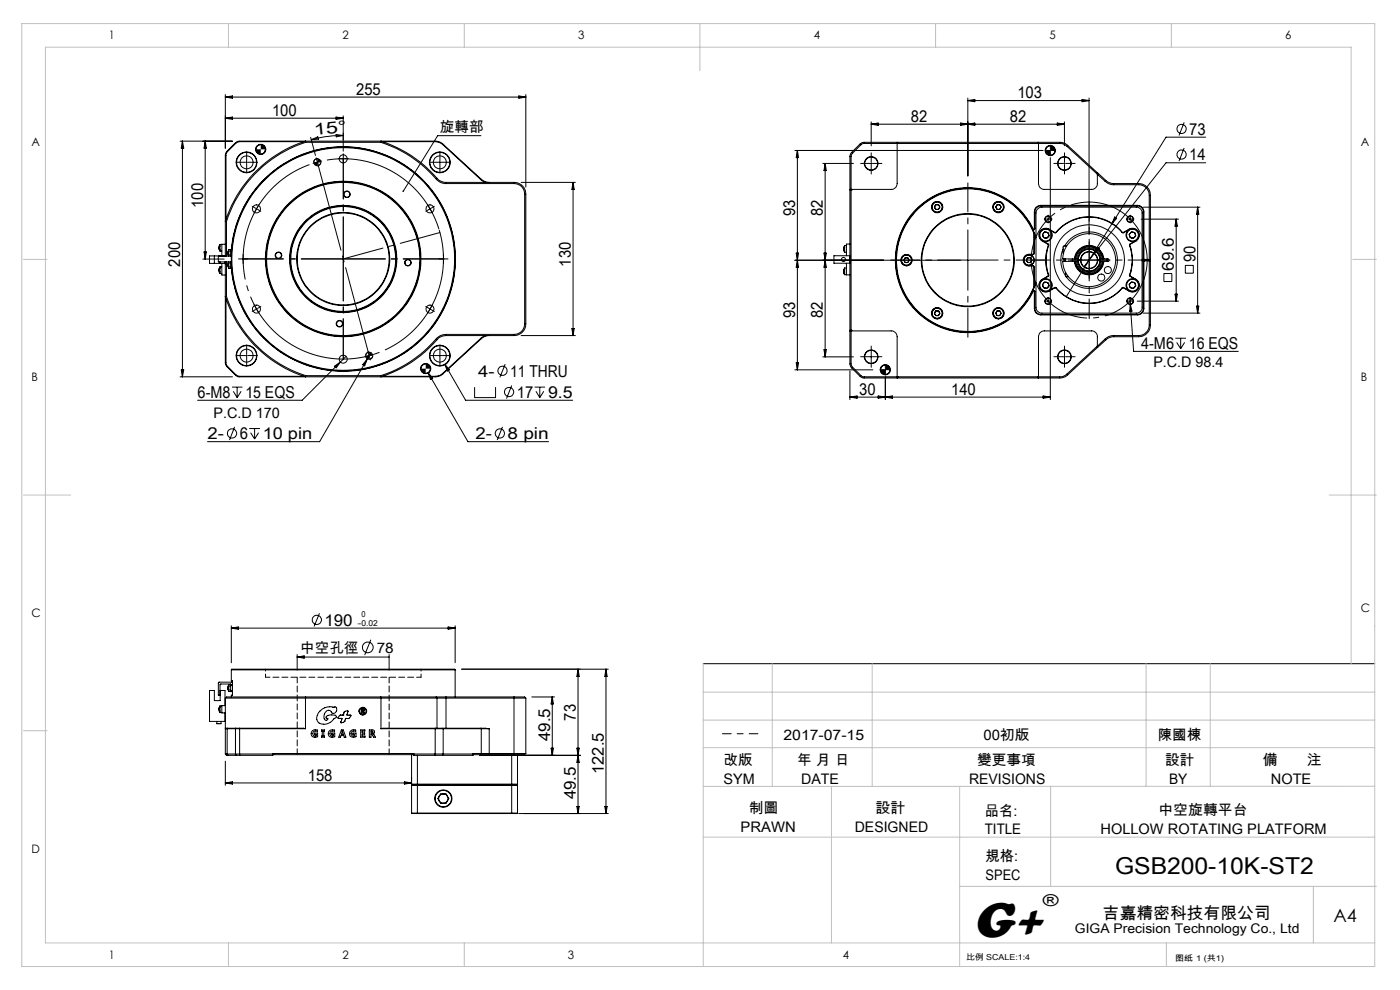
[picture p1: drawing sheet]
<svg xmlns="http://www.w3.org/2000/svg" width="297mm" height="210mm" viewBox="0 0 297 210" stroke-linecap="round" stroke-linejoin="round" font-family="sans-serif">
<g fill="none" stroke="#000" stroke-width=".21">
<path d="M38.2 29.9h11.1M38.7 29.9v50M38.7 29.9l.3 1.5h-.5zM43.5 29.9l.3 1.5h-.5zM43.5 29.9v25.1M47.8 25.1h25M47.8 25.1l1.5-.3v.5zM47.8 20.1v11.4M47.8 20.6l1.5-.3v.5zM47.8 20.6h63.7M52.2 34.4h.2M52.3 34.3v.3"/>
<path d="M55.3 30.7h-.1a1.04 1.04 0 0 0-.9 1M56.3 31.7a1.02 1.02 0 0 1-1 1M64.4 30h-13.6l-.8 .4-1.8 1.8-.3 .5v13.9M64.8 30.2a26.2 26.2 0 0 0-16.8 16.8M64.8 30.2v-.3a26.4 26.4 0 0 0-17 17l.2 .1M64.8 30.2h16M65.9 29.1l1 3.9M66 29.6l1.4-.6 .2 .5zM67.3 34.3v.2M67.3 33.6a.72 .72 0 0 0-.7 .8M67.4 34.4l-.2 .1M68.1 34.4v.1a.73 .73 0 0 1-.8 .7"/>
<path d="M71.3 28.5l1.5 .2-1.5 .3zM71.3 24.8l1.5 .3-1.5 .2zM72.7 33.7h.2M72.8 24.6v7.5M72.8 28.7a26.7 26.7 0 0 0-6.8 .9M72.8 33.6v.2M80.8 30.2a27.5 27.5 0 0 1 12.2 8.2l1.3 .5h14.7a2.23 2.23 0 0 1 2.3 2.3v27.5a2.23 2.23 0 0 1-2.3 2.2h-14.4a2.65 2.65 0 0 0-2.1 1 26 26 0 0 1-11.7 7.8M80.8 30.2v-.3a27.1 27.1 0 0 1 12.3 8.3l1.2 .5h14.7a2.47 2.47 0 0 1 2.5 2.5v27.5a2.47 2.47 0 0 1-2.5 2.5h-14.4a2.61 2.61 0 0 0-1.9 .9 26.1 26.1 0 0 1-11.9 7.8v-.2M81.2 30h11.1l.9 .2 .7 .5 8.1 7.4 1 .6M93.2 34.4h.3M93.3 34.3v.3M102 28.8h-9.1l-7.4 11.8"/>
<path d="M103.8 38.7a2.48 2.48 0 0 1-1.7-.7l-8.1-7.4a2.48 2.48 0 0 0-1.7-.7h-41.6l-.5 .2-2.1 2.1-.3 .6v21.5M110.1 20.3l1.4 .3-1.4 .2zM110.6 38.7h11.5M111.5 20.1v19.6M121.6 38.7v32.5M121.6 38.7l.2 1.5h-.5zM168.6 31.9h52.7M169.2 31.9v46.5M169.2 31.9l.2 1.5h-.5zM174.6 34.7h6.4M175 34.7v41M175 34.7l.3 1.5h-.5z"/>
<path d="M184.7 34.7h.2M184.8 25.9v5M184.8 34.6v.2M184.8 26.3h41M184.8 26.3l1.5-.2v.5zM190.3 30.2h30M190.3 30.2v8.7a1.26 1.26 0 0 1-1.2 1.3h-8.8M190.3 30.2h-7.1l-.7 .3-1.9 1.9-.3 .7v7.1M190.4 30.4h-7.3l-.4 .2-1.9 2-.2 .5v7.2M190.4 30.4h34.4a2.07 2.07 0 0 1 1.5 .6l6.5 6M190.4 30.4h.1M203.8 26.1l1.5 .2-1.5 .3z"/>
<path d="M205.3 20.8v16.5M205.3 21.3h25.7M205.3 21.3l1.5-.2v.5zM205.3 26.3l1.5-.2v.5zM220.3 30.2v8.7a1.21 1.21 0 0 0 1.2 1.3h10.1a1.21 1.21 0 0 0 1.2-1.3v-2.3M220.3 30.2h4.5a2.48 2.48 0 0 1 1.7 .7l6.3 5.7M222.7 31.9h.2M222.8 30.9h-.1a.96 .96 0 0 0-.9 1M222.8 31.8v.3M222.8 33.4v51.4M223.8 31.9a1.02 1.02 0 0 1-1 1M224.3 26.1l1.5 .2-1.5 .3z"/>
<path d="M225.7 34.7h.2M225.8 25.9v5M225.8 34.6v.2M229.6 21.1l1.4 .2-1.4 .3zM231 20.8v29M232.8 36.6l1.8 1.7a2.48 2.48 0 0 0 1.7 .6h5.2a2.53 2.53 0 0 1 2.6 2.5v27.5a2.53 2.53 0 0 1-2.6 2.5h-5.2a2.48 2.48 0 0 0-1.7 .7l-1.8 1.6M232.8 37l1.6 1.4a2.63 2.63 0 0 0 1.9 .8h5.2a2.29 2.29 0 0 1 2.3 2.2v13.6M251.2 31.4l-1.1 2.8M251.2 26l-1.1 2.7M255.8 34.5h-8.4l-17.4 22M255.8 29.1h-8.4l-11.5 18.3M43 55h4.6"/>
<path d="M43.3 53.4h.5l-.3 1.6zM45.5 54.3v1.6M46.5 52.9l.2 .4M46.5 57.7l.2 .3M46.5 52.9h.1M46.5 52.2v.7M46.5 52.2h.1M46.5 57.7h.1M46.5 57v.7M46.5 57h.1M46.5 54.3h-.2v1.3h2.8M46.7 51.8l-.2 .4"/>
<path d="M46.7 56.6l-.2 .4M46.7 51.8v1.5M46.7 56.6v1.4M46.7 58h.4M46.7 51.8h.4M46.7 53.3h.4M46.7 56.6h.4M46.7 54.3h.1M46.7 55.6v.3M47.1 55.9v2.4h.7M47.7 55.6l.1 .3M47.8 55.6v21.4l.3 .7 2.2 2.2h42a2.48 2.48 0 0 0 1.7-.6l8.1-7.4a2.48 2.48 0 0 1 1.7-.7"/>
<path d="M47.8 54.2l-.1 .1M47.8 51.8h-.7v2.5M48 47v7.3M48 55.6v7.3M48.4 56.5l.1 .4M48.4 55.8l.1-.2v1.3M48.4 54h.1M48.4 53.3v.7M48.4 53.3h.1M48.4 56.5h.1M48.4 55.8v.7M48.4 55.8h.1"/>
<path d="M48.5 53v1.3l-.1-.3M48.5 53l-.1 .3M48.5 53h.4M48.9 56.8l-.4 .1M48.9 53v1.3M48.9 55.6v1.2M48.9 53h.2M48.9 56.8h.2M49.1 53a23.8 23.8 0 0 1 36.2-18.4 23.8 23.8 0 0 1 0 40.6 23.8 23.8 0 0 1-36.2-18.4M49.1 54.3h-4.7v1.6h3.3M49.1 52.8h.1M49.1 57h.1"/>
<path d="M49.1 52.3h.1M49.1 57.6h.1M51.4 55h.3M51.6 54.8v.3M54.3 44.3l.2 .1M54.5 44.2l-.2 .2M72.7 55h.2M72.8 54.8v.3M91.2 44.2v.1M91.2 44.3l-.1 .1M91.2 44.3l.1 .1M91.3 44.3h-.1"/>
<path d="M93.9 55h.3M94.1 54.8v.3M168.6 55.2h35.2M168.9 53.7h.5l-.2 1.5zM169.2 55.2l.2 1.5h-.5zM174.8 53.7h.5l-.3 1.5zM175 55.2l.3 1.5h-.5zM179 57.9l.2 .4M179 53.2l.2 .3M179 57.2h.1M179 57.9h.1M179 57.2v.7"/>
<path d="M179 52.4h.1M179 53.2h.1M179 52.4v.8M179.2 56.9l-.2 .3M179.2 52.1l-.2 .3M179.2 56.9v1.4M179.2 52.1v1.4M179.2 56.9h.4M179.2 58.3h1.1M179.2 52.1h.4M179.2 53.5h.4M179.6 55.8v2.5"/>
<path d="M180.2 54.2h-3.3v1.6h3.3M180.2 54.6h.1M180.2 55.8h.1M180.3 40.2v30M180.3 54.2v1.7M180.3 51.8h-.7v2.4M180.6 40.3h.1M180.6 40.3v29.8M192 54.7h.6l.3 .5-.3 .5h-.6l-.3-.5zM198.5 43.4h.6l.3 .5-.3 .5h-.6l-.3-.5zM205.2 55.2h.2M205.3 55.1v.2"/>
<path d="M211.5 43.4h.6l.3 .5-.3 .5h-.6l-.3-.5zM218 54.7h.6l.3 .5-.3 .5h-.6l-.3-.5zM218.3 56.3l1 .1M218.3 54.1a1.11 1.11 0 0 0-1.1 1.1 1.11 1.11 0 0 0 1.1 1.1M218.3 54.1a1.11 1.11 0 0 1 1.1 1.1 1.11 1.11 0 0 1-1.1 1.1M219.3 53.9a2.02 2.02 0 0 0-1.9 .5 1.26 1.26 0 0 0-.2 1.3 1.26 1.26 0 0 0 1.1 .7h1M219.3 56.4v.1M219.3 53.9l-1 .2M219.3 48.7h-.1a15.3 15.3 0 0 0-22.7-6 15.3 15.3 0 0 0-1.7 23.5 15.3 15.3 0 0 0 23.4-2.8l.9-1.7 .2-.1M219.3 48.7a15.4 15.4 0 0 0-23.5-5.6 15.4 15.4 0 0 0 0 24.2 15.4 15.4 0 0 0 23.5-5.7M219.3 49.5a15.1 15.1 0 0 0-23.2-6.3 15.1 15.1 0 0 0 0 24 15.1 15.1 0 0 0 23.2-6.3M219.3 53.9h.1"/>
<path d="M219.3 56.5l.1 4.4M219.3 49.5h.1M219.3 49.5v4.4M219.3 56.5v4.4M219.4 49.5a15.2 15.2 0 0 0-23.3-6.4 15.2 15.2 0 0 0 0 24.2 15.2 15.2 0 0 0 23.3-6.4M219.4 49.5l-.1 4.4M219.4 48.7v-3.8a1.33 1.33 0 0 1 1.4-1.3h20.5a1.38 1.38 0 0 1 1.4 1.3v20.5a1.38 1.38 0 0 1-1.4 1.4h-20.5a1.33 1.33 0 0 1-1.4-1.4v-3.7M219.4 48.7h-.1M219.4 48.7l.1-3.8a1.26 1.26 0 0 1 1.3-1.2h20.5a1.21 1.21 0 0 1 1.2 1.2v10.1l.2 .2M219.4 49.5l.4 .9M219.8 59.9l-.4 1M220 44.5l.8-.6h20.3a1.21 1.21 0 0 1 1.2 1.3v20a1.21 1.21 0 0 1-1.2 1.2h-20a1.26 1.26 0 0 1-1.3-1.2v-20z"/>
<path d="M220.8 48.9l.4-.3 .8-.2 1.8 .9a9.4 9.4 0 0 1 14.5 0l1.2-.7a1.46 1.46 0 0 1 2 .6 1.46 1.46 0 0 1-.5 1.9l-1.3 .7a10.6 10.6 0 0 1 0 6.7l1.3 .8a1.45 1.45 0 0 1 .5 1.9 1.45 1.45 0 0 1-2 .6l-1.2-.8a9.4 9.4 0 0 1-14.5 0l-1.2 .8a1.45 1.45 0 0 1-2-.6 1.45 1.45 0 0 1 .5-1.9l1.3-.8a10.4 10.4 0 0 1 0-6.6l-.1-.1a2.6 2.6 0 0 1-1.7-1.3l-.2-.8zM221.2 59.3a1.38 1.38 0 0 0-.5 1.9 1.38 1.38 0 0 0 1.8 .5M221.2 51.1l1.3 .7a10.6 10.6 0 0 0 0 6.7l-1.3 .8M221.2 59.3a1.38 1.38 0 0 1 1.8 .5 1.38 1.38 0 0 1-.5 1.9M221.6 49.2l.7 .1 .3 .7-.5 .5-.7-.1-.2-.7zM221.6 59.8l.7 .2 .3 .6-.5 .6-.7-.2-.2-.6zM222.2 46.5h.3M222.4 46.3v.3M222.5 48.7a1.38 1.38 0 0 0-1.8 .5 1.38 1.38 0 0 0 .5 1.9M222.5 48.7l1.3 .7a9.4 9.4 0 0 1 14.4 0l1.4-.7M222.5 48.7a1.38 1.38 0 0 1 .5 1.9 1.38 1.38 0 0 1-1.8 .5M225.5 52.8a6 6 0 0 0 .6 5.7"/>
<path d="M225.7 54.9h-.2a5.3 5.3 0 0 1 4.2-5.2 5.6 5.6 0 0 1 6.9 4.5 5.6 5.6 0 0 1-4.9 6.6 5.6 5.6 0 0 1-6.3-5.4h.3M225.7 54.9h3M225.7 54.9v.5M225.7 55.4h3M225.8 52.2a6 6 0 0 1 9-1.7 6 6 0 0 1 .4 9 6 6 0 0 1-9-.8M225.9 54.9v.5M226.1 58.6l.6 .1M226.1 58.6h.5M226.1 54.9v.5M226.1 57.8v.8M226.3 52.2l-.7 .1v1.4M227.5 54.9v.5"/>
<path d="M227.9 55.4a3.1 3.1 0 0 0 3.2 2.9 3.1 3.1 0 0 0 3.1-2.9M227.9 54.9a3.1 3.1 0 0 1 3.2-2.8 3.1 3.1 0 0 1 3.1 2.8M228.1 55.4a2.99 2.99 0 0 0 3 2.8 2.99 2.99 0 0 0 2.9-2.8M228.1 54.9a2.99 2.99 0 0 1 3-2.7 2.99 2.99 0 0 1 2.9 2.7M228.2 55.4a2.89 2.89 0 0 0 2.9 2.7 2.89 2.89 0 0 0 2.8-2.7M228.2 54.9a2.89 2.89 0 0 1 2.9-2.6 2.89 2.89 0 0 1 2.8 2.6M228.4 55.4a2.62 2.62 0 0 0 2.6 2.4 2.62 2.62 0 0 0 2.6-2.4M228.4 54.9a2.62 2.62 0 0 1 2.6-2.3 2.62 2.62 0 0 1 2.6 2.3M228.7 55.2a2.38 2.38 0 0 0 2.3 2.4 2.38 2.38 0 0 0 2.4-2.3M228.7 55.1v.1M228.7 55.2l.6 .1M228.7 55.3a2.31 2.31 0 0 0 2.4 2.2 2.31 2.31 0 0 0 2.3-2.2"/>
<path d="M228.7 55.1a2.31 2.31 0 0 1 2.4-2.2 2.31 2.31 0 0 1 2.3 2.2M229.2 55.3a1.82 1.82 0 0 0 1.9 1.7 1.82 1.82 0 0 0 1.8-1.7M229.2 55.1a1.82 1.82 0 0 1 1.9-1.7 1.82 1.82 0 0 1 1.8 1.7M229.3 55.3a1.75 1.75 0 0 0 1.8 1.6 1.75 1.75 0 0 0 1.7-1.6M229.3 55.1a1.75 1.75 0 0 1 1.8-1.7 1.75 1.75 0 0 1 1.7 1.7M229.3 55.1v.2M229.3 55.1h-.6M230.9 55.2h.3M231 55.1v.2M232.8 55.1v.2M232.8 55.3h.6M232.8 55.1h.6"/>
<path d="M232.9 52.5l.4 .3-1.2 1zM233.4 54.9h1.7a.27 .27 0 0 1 .2 .3 .27 .27 0 0 1-.2 .2h-1.7M233.4 55.1a2.38 2.38 0 0 0-2.4-2.3 2.38 2.38 0 0 0-2.3 2.3M233.4 55.1v.2M234.8 55v.4M234.9 54.9v.5M235.9 47.4l-9.7 15.5M236.5 46l.4 .3-1 1.1zM239.6 48.7a1.38 1.38 0 0 1 1.9 .5 1.38 1.38 0 0 1-.6 1.9M239.6 48.7a1.38 1.38 0 0 0-.5 1.9 1.38 1.38 0 0 0 1.8 .5M239.6 46.5h.3M239.7 46.3v.3"/>
<path d="M240 59.8l.7 .2 .2 .6-.4 .6-.8-.2-.2-.6zM240 49.2l.7 .1 .2 .7-.4 .5-.8-.1-.2-.7zM240.9 59.3a1.38 1.38 0 0 1 .6 1.9 1.38 1.38 0 0 1-1.9 .5M240.9 51.1l-1.3 .7a10.6 10.6 0 0 1 0 6.7l1.3 .8M240.9 59.3a1.38 1.38 0 0 0-1.8 .5 1.38 1.38 0 0 0 .5 1.9M242.1 46.5h7.9M242.3 55.2h1.6M242.3 55.3h1.5M242.3 55h1.5M242.5 43.9h12.1M242.7 55.2l-.2 .1v10.1a1.26 1.26 0 0 1-1.2 1.3h-20.5a1.33 1.33 0 0 1-1.3-1.3l-.1-3.7M243.8 55.3v13.6a2.29 2.29 0 0 1-2.3 2.3h-5.2a2.63 2.63 0 0 0-1.9 .7l-1.6 1.5"/>
<path d="M243.8 55l.1 .2M243.9 55.2l-.1 .1M243.9 55.2l.2 .1M243.9 55.2h.1M244.1 55l-.2 .2M246.9 58h1.7v1.7h-1.7zM249.5 46.5v17.4M249.5 46.5l.3 1.5h-.5zM251.5 56.3h1.7v1.7h-1.7zM254.1 43.9v22.5M254.1 43.9l.2 1.5h-.5zM38.2 79.9h11.1"/>
<path d="M38.5 78.4h.5l-.3 1.5zM47.9 63.3v13.8l.3 .5 1.8 1.9 .7 .3h13.7M48 62.9a26 26 0 0 0 16.8 16.8M48 62.9h-.2a26.2 26.2 0 0 0 17 17v-.2M52.2 75.5h.2M52.3 75.3v.3M54.3 65.5l.2 .2M54.5 65.5l-.2 .1M64.8 79.7h16M71 77.7l1.2-.9-.9 1.2zM73.4 75.6l-9.3 9.3h-22.2M77.9 76.2l-10.1 17.5h-23.8"/>
<path d="M77.9 76.2l-.5 1.4-.5-.2zM78.3 75.3v.2M78.3 75.5h-.1M78.3 75.5l.1 .1M78.3 74.7a.72 .72 0 0 0-.7 .8M78.4 75.4l-.1 .1M78.7 74.7l-.8 1.5M79.1 75.5a.78 .78 0 0 1-.8 .7M90.3 77.2h-.1a.97 .97 0 0 0-.9 1M90.8 79l8.5 14.7h17.1M90.8 79l1 1.2-.5 .3zM91.1 65.5l.1 .1"/>
<path d="M91.2 65.6v.1M91.2 65.6h.1M91.3 65.5l-.1 .1M91.3 78.2a1.02 1.02 0 0 1-1 1M93.2 75.5h.3M93.3 75.3v.3M94.4 77.3l4.4 7.6h22.7M94.4 77.3l1 1.1-.5 .3zM103 71.2l-1 .5-8.6 7.9-1.1 .2h-11.1M107.2 77.2l-1.2 2.8M110.6 71.2h11.5M121.3 69.7h.5l-.2 1.5z"/>
<path d="M168.6 78.4h16.6M168.9 76.9h.5l-.2 1.5zM174.6 75.7h6.4M174.8 74.2h.5l-.3 1.5zM180.3 70.2v7.1l.3 .7 1.9 1.9 .6 .3h7.2M180.3 70.2h8.8a1.26 1.26 0 0 1 1.2 1.2v8.8M180.3 78.7v6.1M180.6 70.1v7.1l.2 .6 1.9 1.9 .4 .2h7.3M180.6 70.1h.1M184.7 75.7h.2M184.8 75.6v.2M187.7 78.4h.2"/>
<path d="M187.8 77.4a1.02 1.02 0 0 0-1 1M187.8 78.3v.3M187.8 79.9v4.9M188.8 78.4a1.02 1.02 0 0 1-1 1M190.4 79.9h.1M198.5 65.9h.6l.3 .6-.3 .4h-.6l-.3-.4zM211.5 65.9h.6l.3 .6-.3 .4h-.6l-.3-.4zM219.3 61.6l.1 .1M219.3 60.9h.1M222.2 63.9h.3M222.4 63.8v.2M222.5 61.7l1.3-.7a9.4 9.4 0 0 0 14.4 0l1.4 .7"/>
<path d="M225.7 75.7h.2M225.8 75.6v.2M232.8 73.4l-6.5 5.9a2.07 2.07 0 0 1-1.5 .6h-34.4M232.8 73.7l-6.3 5.8a2.48 2.48 0 0 1-1.7 .7h-4.5M232.8 73.7v-2.3a1.21 1.21 0 0 0-1.2-1.2h-10.1a1.21 1.21 0 0 0-1.2 1.2v8.8M239.6 63.9h.3M239.7 63.2l.1 1.3M239.7 63.8v.2M239.8 64.5l.7 10h22.2M239.8 64.5l.3 1.5h-.5zM241.3 63.9h8.7M242.5 66.4h12.1"/>
<path d="M249.3 62.4h.5l-.3 1.5zM249.3 71.7h2.3M249.6 72.6l.9 1.4M250.5 71.7v2.3M251.3 72.6l-.8 1.4M253.8 64.9h.5l-.2 1.5zM49.2 82.1h2.2M49.5 83l.8 1.3M49.8 90.5l-1.1 2.8M50.3 82.1v2.2M51.2 83l-.9 1.3M52.9 90.9h2.2"/>
<path d="M53.2 91.8l.8 1.3M54 90.9v2.2M54.9 91.8l-.9 1.3M100.7 82.1v2.2h4.4v-2.2M106.6 90.5l-1.1 2.8M108.5 81.8l-1 2.8M113.4 82.1h2.2M113.7 83l.8 1.3M114.5 82.1v2.2M115.4 83l-.9 1.3M180.3 84.2l1.5-.2v.5zM186.3 84l1.5 .2-1.5 .3z"/>
<path d="M187.8 84.2l1.5-.2v.5zM190.3 80.2h30M221.3 84l1.5 .2-1.5 .3zM222.8 84.2h-42.5M49.1 132.7v7.9M49.1 133.2h47.5M49.1 133.2l1.5-.2v.5zM63 138.8v3.4M63 139.4h19.6M63 139.4l1.5-.3v.5zM67.8 130.1l-1.2 2.8M78.7 135.7l-1.3 3.3"/>
<path d="M82.6 138.8v3.4M95.1 133l1.5 .2-1.5 .3zM96.6 132.7v7.9M46 153v.5h.9v-.5M46.5 150.8l.2 .4M46.5 150.1v.7M46.5 150.1h.1M46.5 150.8h.1M46.7 149.7l-.2 .4M46.7 149.7v1.5M46.7 149.7h.4M46.7 151.2h.4"/>
<path d="M47.7 149.7v-3.2h-1v2.1h-1.2v-2.1h-1v6.5h3.2v-1.8M47.8 148.1h17M47.8 159.9h.4M47.8 159.9l.2 .3h.4M47.8 148.1v11.8M47.8 149.7h-.7v1.5h.7M48.2 154.6h1.8M48.2 159.9h1.8M48.2 159.9l.2 .3M48.2 154.6v5.3M48.3 154.5l-.5 .1h.4M48.3 154.5h1.7"/>
<path d="M48.3 154.5l-.1 .1M48.4 146.3l.1 .3M48.4 145.6v.7M48.4 145.6h.1M48.4 146.3h.1M48.5 145.3l-.1 .3M48.5 145.3v1.3M48.5 145.3h.4M48.5 146.6h.4M48.9 145.4v1.1M48.9 145.2v.2M48.9 146.5v.2h.4"/>
<path d="M48.9 146.5h.4M48.9 145.4h.4M48.9 145.2h.4M49.1 142.1l.1-.2h47.2l.2 .2M49.1 142.1h47.5M49.1 142.1v2.4h.2v3h-.2v.3M49.3 144.9l-.2-.2h-2.7l-.1 2.8h.4v-2.4l2.2 .1M50 154.6h14.8M50 159.9h7.8M50 154.6v5.3M50 159.9l.1 .3M50 154.5h.8"/>
<path d="M50 154.5v.1M50.8 154.5v5.7M50.8 154.5l14 .1M57.8 159.9v.3M57.9 159.8l-.1 .1M57.9 159.8h29.8M57.9 159.8v.3M64.8 148.1h16M64.8 148.1v6.5M64.8 147.8h-16.8l-.2 .3M64.8 147.8h16M64.8 147.8v.3"/>
<path d="M66.3 155l.6-.2 .4 .1v.3a.56 .56 0 0 0-.9 .2 .56 .56 0 0 0 .7 .7v-.3h-.4v-.3h.7v.8a.84 .84 0 0 1-1.2-.1 .84 .84 0 0 1 .1-1.2zM67.9 150.8a4.2 4.2 0 0 1 3.1-.8h.1a.69 .69 0 0 1 .2 .9 .69 .69 0 0 1-1 .2v-.1a.89 .89 0 0 0-1.1-.2 .89 .89 0 0 0-.4 1 .61 .61 0 0 0-.1 .7 .61 .61 0 0 0 .7 .2l.2-.3h-.4v-.3a1.71 1.71 0 0 1 2.1-.2v.3l-.4 .2a2.42 2.42 0 0 1-3.4 .8l-.3-.6v-.5l.4-.9zM68.2 154.8h.6v.3h-.1v1h.1v.3h-.6v-.3h.2v-1h-.2zM70 155l.5-.2 .5 .1v.3a.56 .56 0 0 0-1 .2 .56 .56 0 0 0 .7 .7v-.3h-.3v-.3h.6v.8a.84 .84 0 0 1-1.2-.1 .84 .84 0 0 1 .2-1.2zM72.4 154.8h.4l.6 1.6h-.4l-.1-.4h-.5l-.2 .4h-.3zM72.6 155.1l.2 .7h-.4zM72.7 151.7a.67 .67 0 0 0-.9 .7h.8l-.3 .9a.76 .76 0 0 0 1-.8M72.7 151.7l.2-.3a.69 .69 0 0 1 1-.6l-.3 .9h.9a.82 .82 0 0 1-1.2 .7v.1M72.7 151.7h.1M73.3 152.5h.1M74.5 155l.5-.2 .5 .1v.3a.57 .57 0 0 0-1 .2 .57 .57 0 0 0 .7 .7v-.3h-.3v-.3h.6v.8a.84 .84 0 0 1-1.2-.1 .84 .84 0 0 1 .2-1.2zM76.5 154.8h.9v.3h-.6v.4h.6v.2h-.6v.4h.6v.3h-.9z"/>
<path d="M76.6 150.3l.7 .2v.2l-.2 .2 .3 .5h-.2l-.3-.5h-.1v.5h-.2zM76.8 150.5h.3v.3h-.3zM78.4 154.8l.9 .1 .1 .5-.3 .3 .6 .7h-.4l-.4-.6h-.2v.6h-.3zM78.7 155.1h.2a.25 .25 0 0 1 .2 .3 .25 .25 0 0 1-.4 .1zM79.1 155.7h.1M80.8 147.8h11.7M80.8 147.8v.3M80.8 154.6h13.2M80.8 148.1h11.9M80.8 148.1v6.5M87.7 159.8l.1 .1M87.7 159.8v.3"/>
<path d="M87.8 159.9h6.2M87.8 159.9v.3M92.3 154.5h1.6M92.3 154.5v5.7M92.3 154.5l-11.5 .1M92.5 147.8h2.1M92.5 147.8l.2 .3M92.7 148.1h18.8M92.7 148.1v6.4M93.9 154.5h8.1M93.9 154.5l.1 .1M94 154.6v5.3"/>
<path d="M94 154.6h8.1M94 159.9h6.3M94 159.9l-.1 .3M94.6 147.8h14.4M94.6 147.8v6.7M96.6 142.1v5.7M97.9 141.9h31.1M100.3 159.9h.1M100.3 159.9v.3M100.4 159.8l-.1 .1M100.4 159.8h1.7M100.4 159.8v.3"/>
<path d="M102 154.5l1.8 .1M102 154.5l.1 .1M102.1 159.8h9.4M102.1 154.6h1.7M102.1 154.6v5.2M102.1 159.8l-.2 .3M103.8 154.6v5.5M109 147.8h1.1a1.68 1.68 0 0 1 1.4 .3M109 147.8v12.3M111.5 159.8a1.68 1.68 0 0 1-1.4 .3h-1.1M111.5 148.1v11.7M112.8 147.8h4.9"/>
<path d="M116.9 158.7h.5l-.2 1.5zM117.2 147.8v12.4M117.2 147.8l.2 1.5h-.5zM122.4 158.7h.5l-.3 1.5zM122.6 141.9l.3 1.6h-.5zM122.6 141.9v30.7M128.6 141.9v30.7M128.6 141.9l.2 1.6h-.5zM149.2 140.8h142.4M47.8 161.5v5.1M47.8 166.1l1.5-.3v.5zM47.8 166.1h39.5"/>
<path d="M48.4 160.2h1.7M50.1 160.2h.7M50.8 160.2h7M57.9 160.1l-.1 .1M57.9 160.1h.1M57.9 160.1h29.8M85.8 165.8l1.5 .3-1.5 .2zM87.3 166.6h1.2M87.3 172.5h1.2M87.3 172.5l1.2 .1M87.3 166.3h1.2M87.3 166.3l.1 .2"/>
<path d="M87.3 160.1v6.2M87.3 166.6v5.9M87.4 166.5l-.1 .1M87.4 166.5h1.1M87.7 160.1l.1 .1M87.7 160.1h.1M87.8 160.2h4.5M88.5 172.5v.1M88.5 166.5v.1M88.5 166.3v.2M88.5 172.6h20M88.5 172.5h20"/>
<path d="M88.5 166.6h20M88.5 166.5h20M88.5 160.2v6.1M88.5 166.6v5.9M88.5 166.3h20M92.3 160.2h1.6M93.5 168.4h1.1l.6 1-.6 1h-1.1l-.6-1zM93.9 160.2h6.4M100.4 160.1l-.1 .1M100.4 160.1h1.5M101.8 160.2h21.3M101.9 160.1h1.9"/>
<path d="M103.8 160.1h5.2M108.5 172.5v.1M108.5 172.5h1.3M108.5 166.5v.1M108.5 166.6h1.3M108.5 166.5h1.2M108.5 166.3h1.3M108.5 166.3v.2M108.5 160.1v6.2M108.5 166.6v5.9M109.7 166.5l.1 .1M109.8 172.5l-1.3 .1"/>
<path d="M109.8 166.3l-.1 .2M109.8 160.1v6.2M109.8 166.6v5.9M110 172.6h19M122.4 171.1h.5l-.3 1.5zM122.6 160.2l.3 1.5h-.5zM128.3 171.1h.5l-.2 1.5z"/>
<circle cx="52.3" cy="34.4" r="2.2"/>
<circle cx="52.3" cy="34.4" r="2.13"/>
<circle cx="52.3" cy="34.4" r="1.38"/>
<circle cx="55.3" cy="31.7" r="1.07"/>
<circle cx="55.3" cy="31.7" r=".99"/>
<circle cx="67.3" cy="34.4" r=".75"/>
<circle cx="72.8" cy="33.7" r=".85"/>
<circle cx="93.3" cy="34.4" r="2.13"/>
<circle cx="93.3" cy="34.4" r="2.2"/>
<circle cx="93.3" cy="34.4" r="1.38"/>
<circle cx="184.8" cy="34.7" r="1.45"/>
<circle cx="184.8" cy="34.7" r="1.38"/>
<circle cx="222.8" cy="31.9" r="1.07"/>
<circle cx="222.8" cy="31.9" r=".99"/>
<circle cx="225.8" cy="34.7" r="1.45"/>
<circle cx="225.8" cy="34.7" r="1.38"/>
<circle cx="250.7" cy="32.8" r=".98"/>
<circle cx="250.7" cy="27.4" r=".98"/>
<circle cx="54.4" cy="44.3" r=".86"/>
<circle cx="59.1" cy="54.2" r=".62"/>
<circle cx="59.1" cy="54.2" r=".7"/>
<circle cx="72.8" cy="54.9" r="11.2"/>
<circle cx="72.8" cy="54.9" r="16.4"/>
<circle cx="72.8" cy="54.9" r="9.9"/>
<circle cx="72.8" cy="54.9" r="11.1"/>
<circle cx="72.8" cy="54.9" r="11.4"/>
<circle cx="72.8" cy="54.9" r="16.3"/>
<circle cx="72.8" cy="54.9" r="23.6"/>
<circle cx="72.8" cy="55" r="16.5"/>
<circle cx="72.8" cy="54.9" r="23.7"/>
<circle cx="72.8" cy="54.9" r="9.8"/>
<circle cx="73.6" cy="41.2" r=".62"/>
<circle cx="73.6" cy="41.2" r=".7"/>
<circle cx="86.5" cy="55.7" r=".62"/>
<circle cx="86.5" cy="55.7" r=".7"/>
<circle cx="91.2" cy="44.3" r=".85"/>
<circle cx="178.9" cy="55" r=".44"/>
<circle cx="192.3" cy="55.2" r="1.07"/>
<circle cx="192.3" cy="55.2" r="1.12"/>
<circle cx="192.3" cy="55.2" r="1.2"/>
<circle cx="192.3" cy="55.2" r=".51"/>
<circle cx="198.8" cy="43.9" r="1.07"/>
<circle cx="198.8" cy="43.9" r=".51"/>
<circle cx="198.8" cy="43.9" r="1.11"/>
<circle cx="198.8" cy="43.9" r="1.2"/>
<circle cx="205.3" cy="55.2" r="9.9"/>
<circle cx="205.3" cy="55.2" r="9.7"/>
<circle cx="211.8" cy="43.9" r="1.2"/>
<circle cx="211.8" cy="43.9" r=".49"/>
<circle cx="211.8" cy="43.9" r="1.06"/>
<circle cx="211.8" cy="43.9" r="1.12"/>
<circle cx="218.3" cy="55.2" r="1.05"/>
<circle cx="218.3" cy="55.2" r=".51"/>
<circle cx="221.8" cy="49.9" r=".62"/>
<circle cx="221.8" cy="49.9" r="1.24"/>
<circle cx="222.3" cy="46.5" r=".61"/>
<circle cx="222.4" cy="46.5" r=".7"/>
<circle cx="231" cy="55.2" r="7.5"/>
<circle cx="233.6" cy="58.9" r=".75"/>
<circle cx="235" cy="57.3" r=".75"/>
<circle cx="239.8" cy="46.5" r=".7"/>
<circle cx="239.8" cy="46.5" r=".62"/>
<circle cx="240.2" cy="49.9" r=".62"/>
<circle cx="240.2" cy="49.9" r="1.26"/>
<circle cx="52.3" cy="75.4" r="2.2"/>
<circle cx="52.3" cy="75.4" r="2.13"/>
<circle cx="52.3" cy="75.4" r="1.37"/>
<circle cx="54.4" cy="65.6" r=".85"/>
<circle cx="72" cy="68.7" r=".62"/>
<circle cx="72" cy="68.7" r=".7"/>
<circle cx="72.8" cy="76.2" r=".84"/>
<circle cx="78.3" cy="75.5" r=".75"/>
<circle cx="90.3" cy="78.2" r="1.07"/>
<circle cx="90.3" cy="78.2" r=".99"/>
<circle cx="91.2" cy="65.6" r=".84"/>
<circle cx="93.3" cy="75.4" r="2.13"/>
<circle cx="93.3" cy="75.4" r="2.2"/>
<circle cx="93.3" cy="75.4" r="1.37"/>
<circle cx="106.6" cy="78.6" r=".98"/>
<circle cx="184.8" cy="75.7" r="1.46"/>
<circle cx="184.8" cy="75.7" r="1.37"/>
<circle cx="187.8" cy="78.4" r="1.07"/>
<circle cx="187.8" cy="78.4" r=".99"/>
<circle cx="198.8" cy="66.4" r=".5"/>
<circle cx="198.8" cy="66.5" r="1.12"/>
<circle cx="198.8" cy="66.5" r="1.2"/>
<circle cx="198.8" cy="66.5" r="1.06"/>
<circle cx="211.8" cy="66.5" r="1.2"/>
<circle cx="211.8" cy="66.4" r="1.07"/>
<circle cx="211.8" cy="66.4" r=".5"/>
<circle cx="211.8" cy="66.5" r="1.13"/>
<circle cx="221.8" cy="60.5" r=".62"/>
<circle cx="221.8" cy="60.5" r="1.25"/>
<circle cx="222.3" cy="63.9" r=".61"/>
<circle cx="222.4" cy="63.9" r=".7"/>
<circle cx="225.8" cy="75.7" r="1.46"/>
<circle cx="225.8" cy="75.7" r="1.37"/>
<circle cx="239.8" cy="63.9" r=".7"/>
<circle cx="239.8" cy="63.9" r=".62"/>
<circle cx="240.2" cy="60.5" r=".62"/>
<circle cx="240.3" cy="60.5" r="1.26"/>
<circle cx="49.2" cy="92" r=".98"/>
<circle cx="106.1" cy="91.9" r=".98"/>
<circle cx="108" cy="83.2" r=".98"/>
<circle cx="67.2" cy="131.5" r=".98"/>
<circle cx="78" cy="137.3" r="1.14"/>
<circle cx="77" cy="150.8" r=".71"/>
<circle cx="77" cy="150.9" r=".82"/>
<circle cx="94" cy="169.4" r=".99"/>
<circle cx="94" cy="169.4" r="1.83"/>
<circle cx="94" cy="169.4" r="1.73"/>
</g>
<path d="M93.1 48.7a21.2 21.2 0 0 0-35.5-8.6 21.2 21.2 0 0 0 9.6 35.3 21.2 21.2 0 0 0 26.3-25.4l-.4-1.3" fill="none" stroke="#000" stroke-width=".21" stroke-dasharray="30.5 1.3 1.3 1.3" stroke-dashoffset="-.1" stroke-linecap="butt"/>
<path d="M242.8 51.6a12.3 12.3 0 0 0-20.5-5.1 12.3 12.3 0 0 0 5.4 20.5 12.3 12.3 0 0 0 15.4-14.5l-.3-.9" fill="none" stroke="#000" stroke-width=".21" stroke-dasharray="30.5 1.3 1.3 1.3" stroke-dashoffset="10.9" stroke-linecap="butt"/>
<path d="M153.3 155.6h7.5" fill="none" stroke="#000" stroke-width=".21" stroke-dasharray="30.5 1.3 1.3 1.3" stroke-dashoffset="28.6"/>
<path d="M72.6 54.9h-21.1M72.8 54.7v-21.2M72.8 55.2v21.1M73.1 54.9h21.1M93.3 49.3l-20.5 5.6" fill="none" stroke="#000" stroke-width=".21" stroke-dasharray="30.5 1.3 1.3 1.3" stroke-dashoffset="21.8"/>
<path d="M67.3 34.4l11 41" fill="none" stroke="#000" stroke-width=".21" stroke-dasharray="30.5 1.3 1.3 1.3" stroke-dashoffset="11.1"/>
<g fill="none" stroke="#000" stroke-width=".21" stroke-dasharray="30.5 1.3 1.3 1.3">
<path d="M52.1 34.4h-2M52.3 34.2v-2M52.3 34.7v2M52.6 34.4h2M67.1 34.5l-.7 .1M67.3 34.2l-.2-.7M67.4 34.6l.2 .7M67.6 34.3l.6-.2M72.6 33.7h-.8M72.8 33.4v-.8M72.8 33.9v.8M73.1 33.7h.8"/>
<path d="M93.1 34.4h-2M93.3 34.2v-2M93.3 34.7v2M93.6 34.4h2M184.6 34.7h-2M184.8 34.4v-2M184.8 34.9v2M185.1 34.7h2M222.6 31.9h-.9M222.8 31.7v-.9M222.8 32.2v.8M223.1 31.9h.9"/>
<path d="M225.6 34.7h-2M225.8 34.4v-2M225.8 34.9v2M226.1 34.7h2M51.3 54.9h-.7M51.6 54.7v-.8M51.6 55.2v.7M51.8 54.9h.8M54.2 44.2l-.7-.4M54.3 44.5l-.4 .7M54.5 44.1l.4-.7M54.6 44.4l.7 .4"/>
<path d="M91 44.4l-.7 .4M91.1 44.1l-.4-.7M91.4 44.5l.4 .7M91.4 44.2l.7-.4M93.8 54.9h-.7M94.1 54.7v-.8M94.1 55.2v.7M94.3 54.9h.8M222.1 46.5h-.6M222.4 46.2v-.6M222.4 46.7v.6M222.6 46.5h.6"/>
<path d="M230.8 55.2h-3.6M231.1 54.9v-3.6M231.1 55.4v3.6M231.3 55.2h3.6M239.5 46.5h-.6M239.8 46.2v-.6M239.8 46.7v.6M240 46.5h.6M52.1 75.4h-2M52.3 75.2v-2M52.3 75.7v2M52.6 75.4h2"/>
<path d="M54.2 65.7l-.7 .4M54.3 65.3l-.4-.7M54.5 65.8l.4 .7M54.6 65.4l.7-.4M78.1 75.5l-.7 .2M78.3 75.2l-.2-.7M78.4 75.7l.2 .7M78.6 75.4l.6-.2M91 65.4l-.7-.4M91.1 65.8l-.4 .7M91.4 65.3l.4-.7M91.4 65.7l.7 .4"/>
<path d="M93.1 75.4h-2M93.3 75.2v-2M93.3 75.7v2M93.6 75.4h2M184.6 75.7h-2M184.8 75.4v-2M184.8 75.9v2M185.1 75.7h2M187.6 78.4h-.9M187.8 78.2v-.9M187.8 78.7v.8M188.1 78.4h.9"/>
<path d="M222.1 63.9h-.5M222.4 63.6v-.5M222.4 64.1v.5M222.6 63.9h.5M225.6 75.7h-2M225.8 75.4v-2M225.8 75.9v2M226.1 75.7h2M239.5 63.9h-.5M239.8 63.6v-.5M239.8 64.1v.5M240 63.9h.5"/>
</g>
<path d="M205.1 55.2h-16.1M205.3 54.9v-16.1M205.3 55.4v16.1M205.6 55.2h16.1" fill="none" stroke="#000" stroke-width=".21" stroke-dasharray="30.5 1.3 1.3 1.3" stroke-dashoffset="24.3"/>
<path d="M230.8 55.2h-12.2M231.1 54.9v-12.2M231.1 55.4v12.2M231.3 55.2h12.2" fill="none" stroke="#000" stroke-width=".21" stroke-dasharray="30.5 1.3 1.3 1.3" stroke-dashoffset="26.3"/>
<path d="M56.3 141.9v1.8M89.3 141.9v1.8" fill="none" stroke="#000" stroke-width=".21" stroke-dasharray="1.3 .6" stroke-dashoffset=".9"/>
<path d="M56.3 143.7h33" fill="none" stroke="#000" stroke-width=".21" stroke-dasharray="1.3 .6" stroke-dashoffset=".3"/>
<path d="M63.1 143.7v16.4M82.6 143.7v16.4" fill="none" stroke="#000" stroke-width=".21" stroke-dasharray="1.3 .6" stroke-dashoffset=".1"/>
<g fill="none" stroke="#c0c0c0" stroke-width=".21">
<path d="M4.6 5h287v200h-287zM48.5 5v5M98.5 5v5M148.5 5v10M198.5 5v5M248.5 5v5M5 55h5M287 55h5M5 105h10M282 105h10M5 155h5M149.2 152.7h142.4"/>
<path d="M149.2 146.8h142.4M149.2 140.8v64.2M149.2 158.6h142.4M163.8 140.8v26M185 140.8v26M243.1 140.8v26M256.8 140.8v26M286.6 140.8v-130.8h-277v190h282M149.2 177.6h142.4M176.4 166.8v33.2M203.6 166.8v38.2M222.9 166.8v21.2"/>
<path d="M291.6 166.8h-142.4M203.6 188h88.4M278.6 188v12M48.5 200v5M98.5 200v5M247.4 200v5"/>
</g>
<g fill="#000">
<path d="M221.8 31.9a.96 .96 0 0 0 1 1v-1zM222.8 30.9v1h1a1.02 1.02 0 0 0-1-1zM186.8 78.4v.2a.97 .97 0 0 0 1 .8v-1zM187.8 77.4v1h1a1.02 1.02 0 0 0-1-1z"/>
<path d="M85.4 40.5v.2l.1-.1-.1 .1 .3-.1-.2-.2zM89.3 78.2a1.02 1.02 0 0 0 1 1v-1zM90.3 77.2v1h1a1.02 1.02 0 0 0-1-1zM54.3 31.7a1.02 1.02 0 0 0 1 1v-1zM55.3 30.7v1h1a1.02 1.02 0 0 0-1-1zM66.6 34.4v.1a.73 .73 0 0 0 .7 .7v-.8zM67.3 33.6v.8h.8a.78 .78 0 0 0-.8-.8zM77.6 75.5a.78 .78 0 0 0 .7 .7v-.7zM78.3 74.7v.8h.8a.78 .78 0 0 0-.8-.8z"/>
</g>
<text font-size="11" x="206.4" y="198.7">G+</text>
<text font-size="4.9" x="236.5" y="185.3">GSB200-10K-ST2</text>
<text font-size="3.9" x="282.9" y="195.5">A4</text>
<g font-size="3.5">
<text x="75.5" y="20.1">255</text>
<text x="215.8" y="20.8">103</text>
<text x="57.7" y="24.6">100</text>
<text x="66.7" y="28.7" transform="rotate(-6 66.7 28.7)">1 5 °</text>
<text x="193.3" y="25.8">82</text>
<text x="214.3" y="25.8">82</text>
<text x="252.3" y="28.6">73</text>
<text x="252.3" y="34">14</text>
<text x="43.1" y="44.1" transform="rotate(-90 43.1 44.1)">100</text>
<text x="168.7" y="45.8" transform="rotate(-90 168.7 45.8)">93</text>
<text x="174.6" y="45.8" transform="rotate(-90 174.6 45.8)">82</text>
<text x="38.2" y="56.5" transform="rotate(-90 38.2 56.5)">200</text>
<text x="121.1" y="56.5" transform="rotate(-90 121.1 56.5)">130</text>
<text x="249" y="57.4" transform="rotate(-90 249 57.4)">69.6</text>
<text x="253.6" y="55.7" transform="rotate(-90 253.6 55.7)">90</text>
<text x="168.7" y="67.4" transform="rotate(-90 168.7 67.4)">93</text>
<text x="174.6" y="67.4" transform="rotate(-90 174.6 67.4)">82</text>
<text x="242.1" y="74">4-M6</text>
<text x="252.2" y="74">16 EQS</text>
<text x="101.4" y="79.9">4-</text>
<text x="108.2" y="79.9">11 THRU</text>
<text x="182.3" y="83.7">30</text>
<text x="201.8" y="83.7">140</text>
<text x="41.9" y="84.4">6-M8</text>
<text x="52.1" y="84.4">15 EQS</text>
<text x="109.6" y="84.4">17</text>
<text x="116.3" y="84.4">9.5</text>
<text x="44" y="93.2">2-</text>
<text x="50.9" y="93.2">6</text>
<text x="55.7" y="93.2">10 pin</text>
<text x="100.9" y="93.2">2-</text>
<text x="107.7" y="93.2">8 pin</text>
<text x="68.8" y="132.7">190</text>
<text x="122.1" y="152.9" transform="rotate(-90 122.1 152.9)">73</text>
<text x="116.7" y="157.2" transform="rotate(-90 116.7 157.2)">49.5</text>
<text x="65.3" y="165.6">158</text>
<text x="128.1" y="164.1" transform="rotate(-90 128.1 164.1)">122.5</text>
<text x="122.1" y="169.6" transform="rotate(-90 122.1 169.6)">49.5</text>
<text x="221.2" y="192.2">®</text>
<text x="234" y="194.8">吉嘉精密科技有限公司</text>
</g>
<g font-size="3.1">
<text x="93.3" y="28">旋轉部</text>
<text x="244.7" y="78">P.C.D 98.4</text>
<text x="45.3" y="88.6">P.C.D 170</text>
<text x="63.7" y="138.6">中空孔徑</text>
<text x="79.9" y="138.6">78</text>
<text x="166.2" y="157">2017-07-15</text>
<text x="208.7" y="157">00初版</text>
<text x="245.6" y="157">陳國棟</text>
<text x="153.5" y="162.3">改版</text>
<text x="153.5" y="166.3">SYM</text>
<text x="169.1" y="162.3">年 月 日</text>
<text x="170" y="166.3">DATE</text>
<text x="205.6" y="166.3">REVISIONS</text>
<text x="207.3" y="162.3">變更事項</text>
<text x="247.2" y="162.3">設計</text>
<text x="248" y="166.3">BY</text>
<text x="267.9" y="162.3">備</text>
<text x="269.6" y="166.3">NOTE</text>
<text x="277.2" y="162.3">注</text>
<text x="158.9" y="172.5">制圖</text>
<text x="185.7" y="172.5">設計</text>
<text x="208.9" y="173">品名:</text>
<text x="245.7" y="172.8">中空旋轉平台</text>
<text x="157.1" y="176.5">PRAWN</text>
<text x="181.3" y="176.5">DESIGNED</text>
<text x="208.9" y="177">TITLE</text>
<text x="233.5" y="176.8">HOLLOW ROTATING PLATFORM</text>
<text x="209.1" y="182.7">規格:</text>
<text x="209.1" y="186.7">SPEC</text>
</g>
<text font-size="2.8" x="228" y="197.8">GIGA Precision Technology Co., Ltd</text>
<g font-size="2.5">
<text x="23.1" y="8.4">1</text>
<text x="72.7" y="8.4">2</text>
<text x="122.7" y="8.4">3</text>
<text x="172.7" y="8.4">4</text>
<text x="222.7" y="8.4">5</text>
<text x="272.7" y="8.4">6</text>
<text x="6.7" y="30.9">A</text>
<text x="288.7" y="30.9">A</text>
<text x="6.7" y="80.9">B</text>
<text x="288.7" y="80.9">B</text>
<text x="6.7" y="130.9">C</text>
<text x="288.7" y="129.9">C</text>
<text x="6.7" y="180.9">D</text>
<text x="23.1" y="203.4">1</text>
<text x="72.7" y="203.4">2</text>
<text x="120.5" y="203.4">3</text>
<text x="178.8" y="203.4">4</text>
</g>
<g font-size="1.7">
<text x="76.7" y="131">0</text>
<text x="75.8" y="132.7">-0.02</text>
<text x="204.9" y="203.7">比例 SCALE:1:4</text>
<text x="249.3" y="203.8">图纸 1 (共1)</text>
</g>
</svg>
